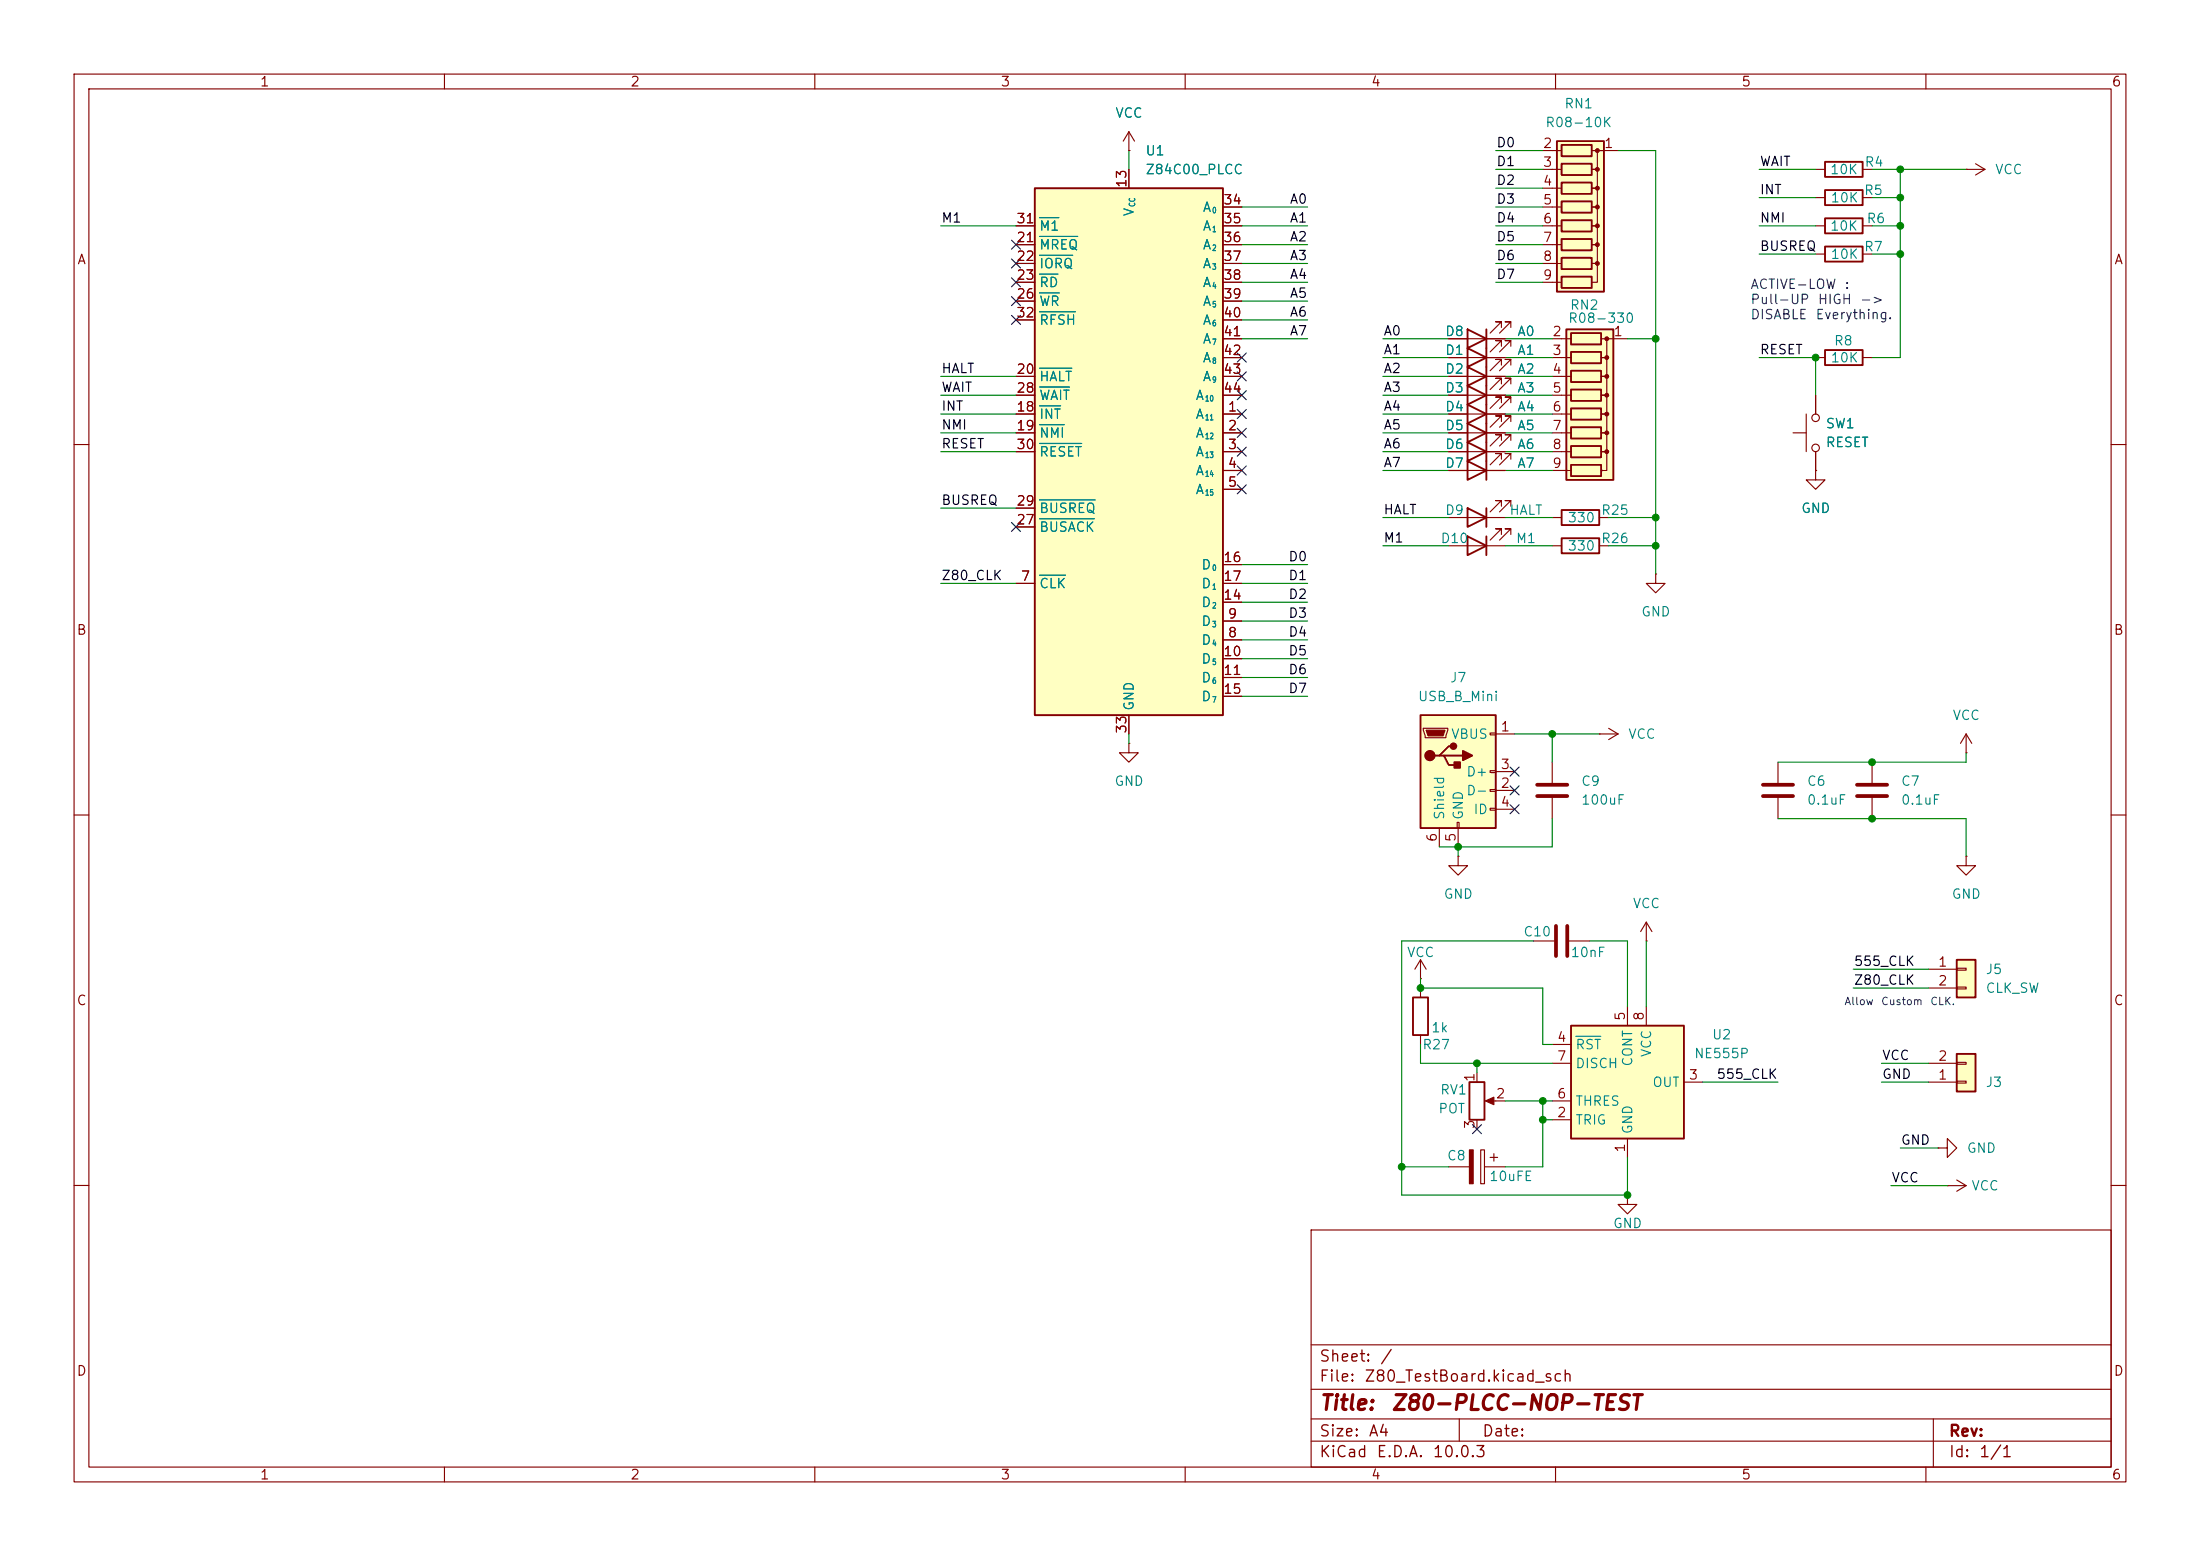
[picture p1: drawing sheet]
<svg xmlns="http://www.w3.org/2000/svg" width="297mm" height="210mm" viewBox="0 0 297 210" stroke-linecap="round" stroke-linejoin="round" font-family="sans-serif">
<g fill="none" stroke="#840000" stroke-width=".15">
<path d="M10 10h277v190h-277zM12 12h273v186h-273zM60 10v2M110 10v2M160 10v2M210 10v2M260 10v2M245.1 48.3h1.3M251.5 48.3h1.2M10 60h2M195.6 69.9h7.6M202.7 68.3v-.7h-.8h.8l-1.5 1.5"/>
<path d="M204 68.3v-.7h-.8h.8l-1.6 1.5M209.5 69.9h1.3M209.5 73.7h1.3M215.9 69.9h1.3M215.9 73.7h1.3M223.5 77.5v1.2h1.3l-1.3 1.3-1.3-1.3h1.3M223.5 77.5h.1M285 60h2M10 110h2M209.5 102.9v2.8M209.5 107.7v2.8M285 110h2"/>
<path d="M10 160h2M177 166h108v32h-108zM285 160h2M60 198v2M110 198v2M160 198v2M177 194.5h108M177 191.5h108M177 187.5h108M177 181.5h108M197 191.5v3M210 198v2"/>
<path d="M260 198v2M261 191.5v6.5"/>
</g>
<path d="M246.4 47.2h5.1v2.1h-5.1zM198.1 68.6l2.6 1.3-2.6 1.2zM200.7 68.6v2.5M210.8 72.6h5.1v2.1h-5.1zM210.8 68.8h5.1v2.1h-5.1z" fill="none" stroke="#840000" stroke-width=".25"/>
<path d="M207.5 107.4h4.1M207.5 105.9h4.1" fill="none" stroke="#840000" stroke-width=".51"/>
<path d="M139.7 25.4h25.4v71.1h-25.4z" fill="#ffffc2"/>
<g fill="none" stroke="#840000" stroke-width=".25">
<path d="M139.7 25.4h25.4v71.1h-25.4zM198.1 59.7l2.6 1.3-2.6 1.2zM198.1 57.2l2.6 1.2-2.6 1.3zM198.1 52.1l2.6 1.2-2.6 1.3zM198.1 47l2.6 1.3-2.6 1.2zM198.1 49.5l2.6 1.3-2.6 1.3zM198.1 54.6l2.6 1.3-2.6 1.3zM200.7 47v17.8M198.1 62.2l2.6 1.3-2.6 1.3zM198.1 72.4l2.6 1.3-2.6 1.2zM200.7 72.4v2.5M190.8 134.6h2v5.1h-2z"/>
<path d="M198.4 146.1h2v5h-2z"/>
</g>
<g fill="none" stroke="#840000" stroke-width=".15">
<path d="M152.4 17.8v2.5M152.4 17.8l-.8 1.3M152.4 17.8l.8 1.3M137.2 33h2.5M137.2 35.6h2.5M137.2 38.1h2.5M137.2 30.5h2.5M152.4 20.3h.1M152.4 22.9v2.5M165.1 33h2.5M165.1 35.6h2.5M165.1 38.1h2.5"/>
<path d="M165.1 30.5h2.5M165.1 27.9h2.5M137.2 55.9h2.5M137.2 58.4h2.5M137.2 50.8h2.5M137.2 40.6h2.5M137.2 53.3h2.5M137.2 43.2h2.5M165.1 55.9h2.5M165.1 58.4h2.5M165.1 50.8h2.5M165.1 40.6h2.5"/>
<path d="M165.1 53.3h2.5M165.1 43.2h2.5M165.1 45.7h2.5M165.1 48.3h2.5M195.6 55.9h7.6M195.6 58.4h7.6M195.6 50.8h7.6M195.6 53.3h7.6M195.6 48.3h7.6M202.7 59.4v-.7h-.8h.8l-1.5 1.5M202.7 56.9v-.8h-.8h.8l-1.5 1.6M202.7 51.8v-.7h-.8h.8l-1.5 1.5"/>
<path d="M202.7 46.7v-.7h-.8h.8l-1.5 1.5M202.7 49.3v-.8h-.8h.8l-1.5 1.5M202.7 54.4v-.8h-.8h.8l-1.5 1.5M204 59.4v-.7h-.8h.8l-1.6 1.5M204 56.9v-.8h-.8h.8l-1.6 1.6M204 51.8v-.7h-.8h.8l-1.6 1.5M204 46.7v-.7h-.8h.8l-1.6 1.5M204 49.3v-.8h-.8h.8l-1.6 1.5M204 54.4v-.8h-.8h.8l-1.6 1.5M137.2 61h2.5M137.2 78.7h2.5M137.2 71.1h2.5"/>
<path d="M137.2 68.6h2.5M165.1 61h2.5M165.1 63.5h2.5M165.1 66h2.5M165.1 78.7h2.5M165.1 76.2h2.5M195.6 61h7.6M195.6 63.5h7.6M195.6 73.7h7.6M202.7 62v-.8h-.8h.8l-1.5 1.5M202.7 72.1v-.7h-.8h.8l-1.5 1.5M204 62v-.8h-.8h.8l-1.6 1.5"/>
<path d="M204 72.1v-.7h-.8h.8l-1.6 1.5M152.4 96.5v2.6M165.1 86.4h2.5M165.1 83.8h2.5M165.1 88.9h2.5M165.1 91.4h2.5M165.1 81.3h2.5M165.1 94h2.5M215.9 99.1h.1M215.9 99.1h2.5M217.2 98.3l1.2 .8M218.4 99.1l-1.2 .7"/>
<path d="M152.4 100.3v1.3h1.3l-1.3 1.3-1.3-1.3h1.3M152.4 100.3h.1M191.8 132.1h.1M191.8 129.5l-.8 1.3M191.8 129.5l.7 1.3M191.8 129.5v2.6M191.8 133.4v1.2M191.8 139.7v1.3M195.6 157.5h2.8M199.4 144.8v1.3M199.4 151.1v1.3M199.9 155.2h.5v4.6h-.5z"/>
<path d="M200.4 157.5h2.8M200.9 148.6h2.3M201.2 156.2h1M201.7 155.7v1M219.7 161.3v1.3h1.3l-1.3 1.2-1.3-1.2h1.3M219.7 161.3h.1"/>
</g>
<g fill="none" stroke="#008484" stroke-width=".15">
<path d="M140.3 31.9h5.2M140.3 34.5h4.5M140.3 37h2.5M140.3 39.5h2.7M140.3 29.4h2.6M140.3 54.8h2.9M140.3 57.3h3.4M140.3 49.7h4.4M140.3 52.2h4.1M140.3 59.9h5.7M140.3 42.1h4.9M140.3 77.6h3.6"/>
<path d="M140.3 70h7.4M140.3 67.5h7.5"/>
</g>
<g fill="#840000" stroke="#840000" stroke-width=".15">
<path d="M200.5 148.6l1.2-.5v1z"/>
<path d="M198.4 155.2h.5v4.6h-.5z"/>
</g>
<path d="M191.8 96.5h10.1v15.3h-10.1z" fill="#ffffc2"/>
<path d="M191.8 96.5h10.1v15.3h-10.1zM194.3 102h.6l.7 1.3h1.2M194.9 102h2.6M196.2 100.7h-.6l-1.3 1.3h-.6" fill="none" stroke="#840000" stroke-width=".25"/>
<g fill="none" stroke="#840000" stroke-width=".15">
<path d="M192.2 98.3h3.3v.3l-.3 1h-2.8zM201.2 98.9h.7v.3h-.7zM201.9 99.1h2.6M194.3 111.8v2.5M196.7 111h.3v.8h-.3zM196.8 115.6v1.2h1.3l-1.3 1.3-1.2-1.3h1.2M196.8 115.6h.1M196.8 111.8v2.5M201.2 104h.7v.3h-.7zM201.2 106.6h.7v.2h-.7zM201.2 109.1h.7v.2h-.7zM201.9 106.7h2.6"/>
<path d="M201.9 104.1h2.6M201.9 109.2h2.6M240 102.9v2.8M240 107.7v2.8M207 127h2.8M211.8 127h2.8M222.2 127h.1M222.2 124.5l-.7 1.2M222.2 124.5l.8 1.2M222.2 124.5v2.5"/>
</g>
<path d="M192.5 98.6h2.6l-.3 .7h-2z" fill="#840000" stroke="#840000" stroke-width=".15"/>
<g fill="#840000" stroke="#840000" stroke-width=".25">
<path d="M196.3 102.9h.8v.7h-.8z"/>
<path d="M197.5 101.3l1.3 .7-1.3 .6z"/>
<circle cx="193" cy="102" r=".63"/>
<circle cx="196.2" cy="100.7" r=".38"/>
</g>
<path d="M238 107.4h4.1M238 105.9h4.1M210.1 125v4M211.6 125v4" fill="none" stroke="#840000" stroke-width=".51"/>
<path d="M264.2 142.2h2.5v5.1h-2.5z" fill="#ffffc2"/>
<path d="M264.2 142.2h2.5v5.1h-2.5z" fill="none" stroke="#840000" stroke-width=".25"/>
<path d="M260.3 146.1h3.9M260.3 143.5h3.9M261.6 154.9h1.3v-1.2l1.3 1.2-1.3 1.3v-1.3M261.6 154.9h.1M264.2 145.9h1.2v.3h-1.2zM264.2 143.4h1.2v.2h-1.2z" fill="none" stroke="#840000" stroke-width=".15"/>
<path d="M210.2 19.1h6.3v20.3h-6.3z" fill="#ffffc2"/>
<path d="M210.2 19.1h6.3v20.3h-6.3zM210.8 19.6h4.1v1.5h-4.1zM210.8 22.1h4.1v1.5h-4.1zM210.8 24.6h4.1v1.6h-4.1zM210.8 27.2h4.1v1.5h-4.1zM210.8 29.7h4.1v1.5h-4.1zM210.8 32.3h4.1v1.5h-4.1zM210.8 34.8h4.1v1.5h-4.1zM210.8 37.3h4.1v1.6h-4.1z" fill="none" stroke="#840000" stroke-width=".25"/>
<g fill="#840000" stroke="#840000" stroke-width=".15">
<circle cx="215.6" cy="20.3" r=".25"/>
<circle cx="215.6" cy="22.9" r=".25"/>
<circle cx="215.6" cy="25.4" r=".25"/>
<circle cx="215.6" cy="27.9" r=".25"/>
<circle cx="215.6" cy="30.5" r=".25"/>
<circle cx="215.6" cy="33" r=".25"/>
<circle cx="215.6" cy="35.6" r=".25"/>
</g>
<g fill="none" stroke="#840000" stroke-width=".15">
<path d="M208.3 20.3h2.5M208.3 22.9h2.5M208.3 25.4h2.5M208.3 27.9h2.5M208.3 30.5h2.5M208.3 33h2.5M208.3 35.6h2.5M208.3 38.1h2.5M214.9 20.3h.7v2.6h-.7h.7v2.5h-.7h.7v2.5h-.7h.7v2.6h-.7h.7v2.5h-.7h.7v2.6h-.7h.7v2.5h-.7M215.9 20.3h2.5M264.2 159.3l1.2 .7M262.9 160h.1"/>
<path d="M262.9 160h2.5M265.4 160l-1.2 .8"/>
</g>
<path d="M264.2 129.5h2.5v5.1h-2.5z" fill="#ffffc2"/>
<path d="M264.2 129.5h2.5v5.1h-2.5z" fill="none" stroke="#840000" stroke-width=".25"/>
<path d="M260.3 130.8h3.9M260.3 133.4h3.9M264.2 130.7h1.2v.2h-1.2zM264.2 133.2h1.2v.3h-1.2z" fill="none" stroke="#840000" stroke-width=".15"/>
<path d="M212.1 138.4h15.2v15.3h-15.2z" fill="#ffffc2"/>
<path d="M212.1 138.4h15.2v15.3h-15.2z" fill="none" stroke="#840000" stroke-width=".25"/>
<g fill="none" stroke="#840000" stroke-width=".15">
<path d="M265.4 22.9h.1M265.4 22.9h2.6M266.7 22.1l1.3 .8M268 22.9l-1.3 .7M265.4 99.1l.8 1.2M265.4 99.1l-.7 1.2M265.4 99.1v2.5M252.7 102.9v2.8M252.7 107.7v2.8M265.4 101.6h.1M265.4 115.6v1.2h1.3l-1.3 1.3-1.2-1.3h1.2M265.4 115.6h.1"/>
<path d="M219.7 135.9v2.5M222.2 135.9v2.5M209.5 151.1h2.6M209.5 141h2.6M209.5 148.6h2.6M209.5 143.5h2.6M219.7 153.7v2.5M227.3 146.1h2.6"/>
</g>
<path d="M212.7 139.9h3.4" fill="none" stroke="#008484" stroke-width=".15"/>
<path d="M250.7 107.4h4.1M250.7 105.9h4.1" fill="none" stroke="#840000" stroke-width=".51"/>
<path d="M211.5 44.5h6.3v20.3h-6.3z" fill="#ffffc2"/>
<g fill="none" stroke="#840000" stroke-width=".25">
<path d="M246.4 21.8h5.1v2.1h-5.1zM246.4 25.7h5.1v2h-5.1zM246.4 33.3h5.1v2h-5.1zM246.4 29.5h5.1v2h-5.1zM198.1 44.5l2.6 1.2-2.6 1.3zM200.7 44.5v2.5M211.5 44.5h6.3v20.3h-6.3zM212.1 45h4.1v1.5h-4.1zM212.1 47.5h4.1v1.5h-4.1zM212.1 50h4.1v1.6h-4.1zM212.1 52.6h4.1v1.5h-4.1zM212.1 55.1h4.1v1.5h-4.1z"/>
<path d="M212.1 57.7h4.1v1.5h-4.1zM212.1 60.2h4.1v1.5h-4.1zM212.1 62.7h4.1v1.6h-4.1z"/>
</g>
<g fill="#840000" stroke="#840000" stroke-width=".15">
<circle cx="216.9" cy="45.7" r=".25"/>
<circle cx="216.9" cy="48.3" r=".25"/>
<circle cx="216.9" cy="50.8" r=".25"/>
<circle cx="216.9" cy="53.3" r=".25"/>
<circle cx="216.9" cy="55.9" r=".25"/>
<circle cx="216.9" cy="58.4" r=".25"/>
<circle cx="216.9" cy="61" r=".25"/>
</g>
<g fill="none" stroke="#840000" stroke-width=".15">
<path d="M137.2 30.5h2.5M137.2 33h2.5M137.2 35.6h2.5M137.2 38.1h2.5M152.4 20.3h.1M152.4 22.9v2.5M165.1 30.5h2.5M165.1 33h2.5M165.1 35.6h2.5M165.1 38.1h2.5M165.1 27.9h2.5M245.1 22.9h1.3"/>
<path d="M245.1 26.7h1.3M245.1 34.3h1.3M245.1 30.5h1.3M251.5 22.9h1.2M251.5 26.7h1.2M251.5 34.3h1.2M251.5 30.5h1.2M137.2 50.8h2.5M137.2 53.3h2.5M137.2 55.9h2.5M137.2 58.4h2.5M137.2 40.6h2.5"/>
<path d="M137.2 43.2h2.5M165.1 45.7h2.5M165.1 48.3h2.5M165.1 50.8h2.5M165.1 53.3h2.5M165.1 55.9h2.5M165.1 58.4h2.5M165.1 40.6h2.5M165.1 43.2h2.5M195.6 45.7h7.6M195.6 48.3h2.5M195.6 50.8h2.5"/>
<path d="M195.6 53.3h2.5M195.6 55.9h2.5M195.6 58.4h2.5M200.7 48.3h2.5M200.7 50.8h2.5M200.7 53.3h2.5M200.7 55.9h2.5M200.7 58.4h2.5M202.7 44.2v-.8h-.8h.8l-1.5 1.6M204 44.2v-.8h-.8h.8l-1.6 1.6M209.5 45.7h2.6M209.5 48.3h2.6"/>
<path d="M209.5 50.8h2.6M209.5 53.3h2.6M209.5 55.9h2.6M209.5 58.4h2.6M216.2 45.7h.7v2.6h-.7h.7v2.5h-.7h.7v2.5h-.7h.7v2.6h-.7h.7v2.5h-.7h.7v2.6h-.7h.7v2.5h-.7M217.2 45.7h2.5M242.1 58.4h1.7M243.8 55.9v5.1M245.1 53.3v2.6M137.2 61h2.5M137.2 78.7h2.5M137.2 71.1h2.5"/>
<path d="M137.2 68.6h2.5M165.1 61h2.5M165.1 63.5h2.5M165.1 66h2.5M165.1 78.7h2.5M165.1 76.2h2.5M195.6 61h2.5M195.6 63.5h2.5M200.7 61h2.5M200.7 63.5h2.5M209.5 61h2.6M209.5 63.5h2.6"/>
<path d="M245.1 63.5v1.3h1.3l-1.3 1.2-1.3-1.2h1.3M245.1 63.5h.1M245.1 61v2.5M152.4 96.5v2.6M165.1 86.4h2.5M165.1 83.8h2.5M165.1 88.9h2.5M165.1 91.4h2.5M165.1 81.3h2.5M165.1 94h2.5"/>
<circle cx="245.1" cy="56.4" r=".51"/>
<circle cx="245.1" cy="60.5" r=".51"/>
</g>
<g fill="none" stroke="#008400" stroke-width=".15">
<path d="M127 30.5h10.2M152.4 20.3v2.6M167.6 30.5h8.9M167.6 27.9h8.9M167.6 35.6h8.9M167.6 38.1h8.9M167.6 33h8.9M201.9 30.5h6.4M201.9 27.9h6.4M201.9 20.3h6.4M201.9 35.6h6.4M201.9 38.1h6.4"/>
<path d="M201.9 33h6.4M201.9 22.9h6.4M201.9 25.4h6.4M218.4 20.3h5.1v57.2M237.5 30.5h7.6M237.5 22.9h7.6M237.5 34.3h7.6M237.5 26.7h7.6M252.7 30.5h3.8M252.7 22.9h12.7M252.7 34.3h3.8M252.7 26.7h3.8"/>
<path d="M256.5 22.9v25.4h-3.8M127 55.9h10.2M127 58.4h10.2M127 53.3h10.2M127 50.8h10.2M167.6 40.6h8.9M167.6 45.7h8.9M167.6 43.2h8.9M186.7 55.9h8.9M186.7 58.4h8.9M186.7 53.3h8.9M186.7 50.8h8.9"/>
<path d="M186.7 45.7h8.9M186.7 48.3h8.9M203.2 55.9h6.3M203.2 58.4h6.3M203.2 53.3h6.3M203.2 50.8h6.3M203.2 45.7h6.3M203.2 48.3h6.3M219.7 45.7h3.8M237.5 48.3h7.6v5M127 78.7h10.2M127 68.6h10.2"/>
<path d="M127 61h10.2M167.6 76.2h8.9M167.6 78.7h8.9M186.7 73.7h8.9M186.7 69.9h8.9M186.7 63.5h8.9M186.7 61h8.9M203.2 73.7h6.3M203.2 69.9h6.3M203.2 63.5h6.3M203.2 61h6.3M217.2 73.7h6.3"/>
<path d="M217.2 69.9h6.3M152.4 99.1v1.2M167.6 91.4h8.9M167.6 86.4h8.9M167.6 88.9h8.9M167.6 94h8.9M167.6 83.8h8.9M167.6 81.3h8.9M204.5 99.1h11.4M209.5 99.1v3.8M196.8 114.3v1.3M209.5 110.5v3.8h-15.2"/>
<path d="M240 110.5h25.4v5.1M265.4 101.6v1.3h-25.4M191.8 132.1v1.3h16.5v7.6h1.2M207 127h-17.8v34.3h30.5v-5.1M214.6 127h5.1v8.9M222.2 127v8.9M250.2 133.4h10.1M250.2 130.8h10.1M189.2 157.5h6.4M191.8 141v2.5h17.7M199.4 143.5v1.3M203.2 148.6h6.3"/>
<path d="M208.3 148.6v8.9h-5.1M208.3 151.1h1.2M229.9 146.1h10.1M254 143.5h6.3M254 146.1h6.3M256.5 154.9h5.1M255.3 160h7.6"/>
</g>
<g fill="none" stroke="#000084" stroke-width=".15">
<path d="M136.6 35l1.2 1.2M136.6 32.4l1.2 1.2M136.6 37.5l1.2 1.2M137.8 35l-1.2 1.2M137.8 32.4l-1.2 1.2M137.8 37.5l-1.2 1.2M136.6 42.6l1.2 1.2M136.6 40l1.2 1.2M137.8 42.6l-1.2 1.2M137.8 40l-1.2 1.2M167 47.7l1.2 1.2M167 50.2l1.2 1.2"/>
<path d="M167 55.3l1.2 1.2M167 57.8l1.2 1.2M167 52.7l1.2 1.2M168.2 47.7l-1.2 1.2M168.2 50.2l-1.2 1.2M168.2 55.3l-1.2 1.2M168.2 57.8l-1.2 1.2M168.2 52.7l-1.2 1.2M136.6 70.5l1.2 1.2M137.8 70.5l-1.2 1.2M167 60.4l1.2 1.2M167 65.4l1.2 1.2"/>
<path d="M167 62.9l1.2 1.2M168.2 60.4l-1.2 1.2M168.2 65.4l-1.2 1.2M168.2 62.9l-1.2 1.2M203.9 103.5l1.2 1.2M203.9 108.6l1.2 1.2M203.9 106.1l1.2 1.2M205.1 103.5l-1.2 1.2M205.1 108.6l-1.2 1.2M205.1 106.1l-1.2 1.2M198.8 151.8l1.2 1.2M200 151.8l-1.2 1.2"/>
</g>
<g fill="none" stroke="#008484" stroke-width=".15">
<path d="M140.3 31.9h5.2M140.3 34.5h4.5M140.3 37h2.5M140.3 39.5h2.7M140.3 29.4h2.6M140.3 54.8h2.9M140.3 57.3h3.4M140.3 49.7h4.4M140.3 52.2h4.1M140.3 59.9h5.7M140.3 42.1h4.9M140.3 77.6h3.6"/>
<path d="M140.3 70h7.4M140.3 67.5h7.5"/>
</g>
<g fill="#008400" stroke="#008400" stroke-width=".14">
<circle cx="245.1" cy="48.3" r=".46"/>
<circle cx="256.5" cy="30.5" r=".46"/>
<circle cx="256.5" cy="34.3" r=".46"/>
<circle cx="256.5" cy="26.7" r=".46"/>
<circle cx="256.5" cy="22.9" r=".46"/>
<circle cx="252.7" cy="110.5" r=".46"/>
<circle cx="252.7" cy="102.9" r=".46"/>
<circle cx="196.8" cy="114.3" r=".46"/>
<circle cx="209.5" cy="99.1" r=".46"/>
<circle cx="208.3" cy="151.1" r=".46"/>
<circle cx="219.7" cy="161.3" r=".46"/>
<circle cx="208.3" cy="148.6" r=".46"/>
<circle cx="189.2" cy="157.5" r=".46"/>
<circle cx="199.4" cy="143.5" r=".46"/>
<circle cx="191.8" cy="133.4" r=".46"/>
<circle cx="223.5" cy="45.7" r=".46"/>
<circle cx="223.5" cy="69.9" r=".46"/>
<circle cx="223.5" cy="73.7" r=".46"/>
</g>
<g font-size="2" fill="#840000">
<text x="178" y="190.8">Title:</text>
<text x="187.7" y="190.8">Z80-PLCC-NOP-TEST</text>
</g>
<g font-size="1.5" fill="#840000">
<text x="178" y="184.2">Sheet:</text>
<text x="186.2" y="184.2">/</text>
<text x="178" y="186.9">File:</text>
<text x="184.1" y="186.9">Z80_TestBoard.kicad_sch</text>
<text x="178" y="197.1">KiCad</text>
<text x="178" y="194.3">Size:</text>
<text x="184.7" y="194.3">A4</text>
<text x="185.7" y="197.1">E.D.A.</text>
<text x="193.3" y="197.1">10.0.3</text>
<text x="200" y="194.3">Date:</text>
<text x="263" y="194.3">Rev:</text>
<text x="263" y="197.1">Id:</text>
<text x="267.1" y="197.1">1/1</text>
</g>
<g font-size="1.3" fill="#840000">
<text x="35" y="12">1</text>
<text x="85" y="12">2</text>
<text x="135" y="12">3</text>
<text x="185" y="12">4</text>
<text x="235" y="12">5</text>
<text x="285" y="12">6</text>
<text x="208.2" y="20.3">2</text>
<text x="208.2" y="22.8">3</text>
<text x="216.5" y="20.3">1</text>
<text x="152.4" y="25.4" transform="rotate(-90 152.4 25.4)">13</text>
<text x="165.1" y="27.9">34</text>
<text x="208.2" y="25.4">4</text>
<text x="208.2" y="27.9">5</text>
<text x="10.3" y="36">A</text>
<text x="137.1" y="33">21</text>
<text x="137.1" y="35.5">22</text>
<text x="137.1" y="30.5">31</text>
<text x="165.1" y="30.5">35</text>
<text x="165.1" y="33">36</text>
<text x="165.1" y="35.5">37</text>
<text x="208.2" y="30.5">6</text>
<text x="208.2" y="33">7</text>
<text x="208.2" y="35.5">8</text>
<text x="285.3" y="36">A</text>
<text x="137.1" y="38.1">23</text>
<text x="137.1" y="40.6">26</text>
<text x="165.1" y="38.1">38</text>
<text x="165.1" y="40.6">39</text>
<text x="208.2" y="38.1">9</text>
<text x="137.1" y="43.2">32</text>
<text x="165.1" y="43.2">40</text>
<text x="165.1" y="45.7">41</text>
<text x="209.5" y="45.7">2</text>
<text x="217.7" y="45.7">1</text>
<text x="137.1" y="50.8">20</text>
<text x="137.1" y="53.3">28</text>
<text x="165.1" y="48.2">42</text>
<text x="165.1" y="50.8">43</text>
<text x="165.1" y="53.3">44</text>
<text x="209.5" y="48.2">3</text>
<text x="209.5" y="50.8">4</text>
<text x="209.5" y="53.3">5</text>
<text x="137.1" y="55.9">18</text>
<text x="137.1" y="58.4">19</text>
<text x="165.7" y="55.9">1</text>
<text x="165.7" y="58.4">2</text>
<text x="209.5" y="55.9">6</text>
<text x="209.5" y="58.4">7</text>
<text x="137.1" y="60.9">30</text>
<text x="165.7" y="60.9">3</text>
<text x="165.7" y="63.5">4</text>
<text x="209.5" y="60.9">8</text>
<text x="209.5" y="63.5">9</text>
<text x="137.1" y="71.1">27</text>
<text x="137.1" y="68.6">29</text>
<text x="165.7" y="66">5</text>
<text x="165.1" y="76.2">16</text>
<text x="137.7" y="78.7">7</text>
<text x="165.1" y="81.3">14</text>
<text x="165.1" y="78.7">17</text>
<text x="165.7" y="83.8">9</text>
<text x="10.3" y="86">B</text>
<text x="165.1" y="88.9">10</text>
<text x="165.7" y="86.3">8</text>
<text x="285.3" y="86">B</text>
<text x="165.1" y="91.4">11</text>
<text x="165.1" y="94">15</text>
<text x="152.4" y="99.1" transform="rotate(-90 152.4 99.1)">33</text>
<text x="202.5" y="99">1</text>
<text x="202.5" y="106.7">2</text>
<text x="202.5" y="104.1">3</text>
<text x="194.3" y="113.7" transform="rotate(-90 194.3 113.7)">6</text>
<text x="196.8" y="113.7" transform="rotate(-90 196.8 113.7)">5</text>
<text x="202.5" y="109.2">4</text>
<text x="261.5" y="130.8">1</text>
<text x="10.3" y="136">C</text>
<text x="219.7" y="137.9" transform="rotate(-90 219.7 137.9)">5</text>
<text x="222.2" y="137.9" transform="rotate(-90 222.2 137.9)">8</text>
<text x="261.5" y="133.3">2</text>
<text x="285.3" y="136">C</text>
<text x="210.1" y="140.9">4</text>
<text x="210.1" y="143.5">7</text>
<text x="261.5" y="143.5">2</text>
<text x="199.4" y="146.1" transform="rotate(-90 199.4 146.1)">1</text>
<text x="201.9" y="148.6">2</text>
<text x="210.1" y="148.6">6</text>
<text x="227.9" y="146">3</text>
<text x="261.5" y="146">1</text>
<text x="199.4" y="152.5" transform="rotate(-90 199.4 152.5)">3</text>
<text x="210.1" y="151.1">2</text>
<text x="219.7" y="155.6" transform="rotate(-90 219.7 155.6)">1</text>
<text x="10.3" y="186">D</text>
<text x="285.3" y="186">D</text>
<text x="35" y="200">1</text>
<text x="85" y="200">2</text>
<text x="135" y="200">3</text>
<text x="185" y="200">4</text>
<text x="235" y="200">5</text>
<text x="285" y="200">6</text>
</g>
<g font-size="1.3" fill="#008484">
<text x="150.5" y="16.2">VCC</text>
<text x="208.5" y="17.5">R08-10K</text>
<text x="211.1" y="14.9">RN1</text>
<text x="154.6" y="21.3">U1</text>
<text x="154.6" y="23.8">Z84C00_PLCC</text>
<text x="247" y="23.8">10K</text>
<text x="251.6" y="22.8">R4</text>
<text x="269.2" y="23.8">VCC</text>
<text x="153.4" y="29.3" transform="rotate(-90 153.4 29.3)">V</text>
<text x="162.3" y="28.9">A</text>
<text x="247.1" y="27.6">10K</text>
<text x="251.6" y="26.6">R5</text>
<text x="140.2" y="34">MREQ</text>
<text x="140.2" y="31.5">M1</text>
<text x="162.3" y="31.5">A</text>
<text x="162.3" y="34">A</text>
<text x="247" y="31.5">10K</text>
<text x="247.1" y="35.3">10K</text>
<text x="251.6" y="34.2">R7</text>
<text x="251.9" y="30.4">R6</text>
<text x="140.2" y="36.5">IORQ</text>
<text x="140.2" y="39.1">RD</text>
<text x="140.2" y="41.6">WR</text>
<text x="162.3" y="36.5">A</text>
<text x="162.3" y="39.1">A</text>
<text x="162.3" y="41.6">A</text>
<text x="140.2" y="44.2">RFSH</text>
<text x="162.3" y="44.2">A</text>
<text x="162.3" y="46.7">A</text>
<text x="195" y="45.7">D8</text>
<text x="204.7" y="45.7">A0</text>
<text x="211.6" y="43.9">R08-330</text>
<text x="211.9" y="42.1">RN2</text>
<text x="247.5" y="46.9">R8</text>
<text x="140.2" y="51.8">HALT</text>
<text x="162.3" y="49.2">A</text>
<text x="162.3" y="51.8">A</text>
<text x="195" y="53.3">D3</text>
<text x="195" y="48.2">D1</text>
<text x="195" y="50.8">D2</text>
<text x="204.7" y="53.3">A3</text>
<text x="204.7" y="48.2">A1</text>
<text x="204.7" y="50.8">A2</text>
<text x="247.1" y="49.2">10K</text>
<text x="140.2" y="56.9">INT</text>
<text x="140.2" y="59.4">NMI</text>
<text x="140.2" y="54.3">WAIT</text>
<text x="161.3" y="56.9">A</text>
<text x="161.3" y="59.4">A</text>
<text x="161.3" y="54.3">A</text>
<text x="195" y="58.4">D5</text>
<text x="195" y="55.8">D4</text>
<text x="204.7" y="58.4">A5</text>
<text x="204.7" y="55.8">A4</text>
<text x="246.4" y="58.1">SW1</text>
<text x="140.2" y="61.9">RESET</text>
<text x="161.3" y="61.9">A</text>
<text x="161.3" y="64.5">A</text>
<text x="195" y="60.9">D6</text>
<text x="195" y="63.5">D7</text>
<text x="204.7" y="60.9">A6</text>
<text x="204.7" y="63.5">A7</text>
<text x="246.4" y="60.7">RESET</text>
<text x="140.2" y="69.6">BUSREQ</text>
<text x="161.3" y="67">A</text>
<text x="195" y="69.8">D9</text>
<text x="203.7" y="69.8">HALT</text>
<text x="211.6" y="70.8">330</text>
<text x="216.1" y="69.8">R25</text>
<text x="243.1" y="69.6">GND</text>
<text x="140.2" y="72.1">BUSACK</text>
<text x="162.1" y="77.2">D</text>
<text x="194.4" y="73.6">D10</text>
<text x="204.6" y="73.6">M1</text>
<text x="211.6" y="74.6">330</text>
<text x="216.1" y="73.6">R26</text>
<text x="140.2" y="79.7">CLK</text>
<text x="162.1" y="82.3">D</text>
<text x="162.1" y="79.7">D</text>
<text x="221.5" y="83.5">GND</text>
<text x="162.1" y="87.3">D</text>
<text x="162.1" y="84.8">D</text>
<text x="162.1" y="89.9">D</text>
<text x="162.1" y="92.4">D</text>
<text x="162.1" y="95">D</text>
<text x="191.3" y="95">USB_B_Mini</text>
<text x="195.7" y="92.4">J7</text>
<text x="153.4" y="96" transform="rotate(-90 153.4 96)">GND</text>
<text x="195.8" y="100">VBUS</text>
<text x="219.7" y="100">VCC</text>
<text x="263.5" y="97.5">VCC</text>
<text x="150.4" y="106.4">GND</text>
<text x="197.9" y="107.7">D-</text>
<text x="197.9" y="105.1">D+</text>
<text x="213.4" y="106.4">C9</text>
<text x="243.8" y="106.4">C6</text>
<text x="256.5" y="106.4">C7</text>
<text x="195.3" y="110.7" transform="rotate(-90 195.3 110.7)">Shield</text>
<text x="197.8" y="110.7" transform="rotate(-90 197.8 110.7)">GND</text>
<text x="198.8" y="110.2">ID</text>
<text x="213.4" y="108.9">100uF</text>
<text x="243.8" y="108.9">0.1uF</text>
<text x="256.5" y="108.9">0.1uF</text>
<text x="194.8" y="121.6">GND</text>
<text x="220.3" y="122.9">VCC</text>
<text x="263.4" y="121.6">GND</text>
<text x="189.9" y="129.5">VCC</text>
<text x="205.6" y="126.7">C10</text>
<text x="211.9" y="129.5">10nF</text>
<text x="268" y="131.8">J5</text>
<text x="268" y="134.3">CLK_SW</text>
<text x="191.9" y="141.9">R27</text>
<text x="193.1" y="139.7">1k</text>
<text x="212.6" y="141.9">RST</text>
<text x="223.2" y="142.8" transform="rotate(-90 223.2 142.8)">VCC</text>
<text x="228.6" y="143.1">NE555P</text>
<text x="231" y="140.6">U2</text>
<text x="194.3" y="148">RV1</text>
<text x="212.6" y="149.6">THRES</text>
<text x="212.6" y="144.5">DISCH</text>
<text x="220.7" y="144" transform="rotate(-90 220.7 144)">CONT</text>
<text x="223" y="147">OUT</text>
<text x="268" y="147">J3</text>
<text x="194.1" y="150.6">POT</text>
<text x="212.6" y="152.1">TRIG</text>
<text x="220.7" y="153.2" transform="rotate(-90 220.7 153.2)">GND</text>
<text x="265.4" y="155.9">GND</text>
<text x="195.3" y="156.9">C8</text>
<text x="201" y="159.7">10uFE</text>
<text x="266.1" y="161">VCC</text>
<text x="217.7" y="166.1">GND</text>
</g>
<g font-size="1.3">
<text x="201.9" y="22.7">D1</text>
<text x="201.9" y="20.2">D0</text>
<text x="237.5" y="22.7">WAIT</text>
<text x="174" y="27.8">A0</text>
<text x="201.9" y="25.3">D2</text>
<text x="201.9" y="27.8">D3</text>
<text x="237.5" y="26.5">INT</text>
<text x="127" y="30.4">M1</text>
<text x="174" y="32.9">A2</text>
<text x="174" y="30.4">A1</text>
<text x="174" y="35.4">A3</text>
<text x="201.9" y="32.9">D5</text>
<text x="201.9" y="35.4">D6</text>
<text x="201.9" y="30.4">D4</text>
<text x="237.5" y="30.4">NMI</text>
<text x="237.5" y="34.2">BUSREQ</text>
<text x="174" y="38">A4</text>
<text x="174" y="40.5">A5</text>
<text x="201.9" y="38">D7</text>
<text x="174" y="43.1">A6</text>
<text x="174" y="45.6">A7</text>
<text x="186.7" y="45.6">A0</text>
<text x="127" y="50.7">HALT</text>
<text x="127" y="53.2">WAIT</text>
<text x="186.7" y="53.2">A3</text>
<text x="186.7" y="50.7">A2</text>
<text x="186.7" y="48.1">A1</text>
<text x="237.5" y="48.1">RESET</text>
<text x="127" y="55.8">INT</text>
<text x="127" y="58.3">NMI</text>
<text x="186.7" y="55.8">A4</text>
<text x="186.7" y="58.3">A5</text>
<text x="127" y="60.8">RESET</text>
<text x="186.7" y="60.8">A6</text>
<text x="186.7" y="63.4">A7</text>
<text x="127" y="68.5">BUSREQ</text>
<text x="186.7" y="69.7">HALT</text>
<text x="173.8" y="76.1">D0</text>
<text x="186.7" y="73.5">M1</text>
<text x="127" y="78.6">Z80_CLK</text>
<text x="173.8" y="81.2">D2</text>
<text x="173.8" y="83.7">D3</text>
<text x="173.8" y="78.6">D1</text>
<text x="173.8" y="86.2">D4</text>
<text x="173.8" y="88.8">D5</text>
<text x="173.8" y="93.9">D7</text>
<text x="173.8" y="91.3">D6</text>
<text x="250.2" y="130.7">555_CLK</text>
<text x="250.2" y="133.2">Z80_CLK</text>
<text x="254" y="143.4">VCC</text>
<text x="231.7" y="145.9">555_CLK</text>
<text x="254" y="145.9">GND</text>
<text x="256.5" y="154.8">GND</text>
<text x="255.3" y="159.9">VCC</text>
</g>
<g font-size="1.3" fill="#0000c2">
<text x="236.2" y="39.3">ACTIVE-LOW</text>
<text x="236.2" y="41.4">Pull-UP</text>
<text x="245.3" y="41.4">HIGH</text>
<text x="248.9" y="39.3">:</text>
<text x="251" y="41.4">-&gt;</text>
<text x="236.2" y="43.4">DISABLE</text>
<text x="245" y="43.4">Everything.</text>
</g>
<g font-size="1" fill="#0000c2">
<text x="248.9" y="135.9">Allow</text>
<text x="253.9" y="135.9">Custom</text>
<text x="260.5" y="135.9">CLK.</text>
</g>
<g font-size=".8" fill="#008484">
<text x="153.4" y="28" transform="rotate(-90 153.4 28)">CC</text>
<text x="163.6" y="29">0</text>
<text x="163.6" y="31.5">1</text>
<text x="163.6" y="34">2</text>
<text x="163.6" y="36.6">3</text>
<text x="163.6" y="39.1">4</text>
<text x="163.6" y="41.7">5</text>
<text x="163.6" y="44.2">6</text>
<text x="163.6" y="46.7">7</text>
<text x="163.6" y="49.3">8</text>
<text x="163.6" y="51.8">9</text>
<text x="162.6" y="56.9">11</text>
<text x="162.6" y="59.4">12</text>
<text x="162.6" y="54.4">10</text>
<text x="162.6" y="62">13</text>
<text x="162.6" y="64.5">14</text>
<text x="162.6" y="67.1">15</text>
<text x="163.6" y="77.2">0</text>
<text x="163.6" y="82.3">2</text>
<text x="163.6" y="79.8">1</text>
<text x="163.6" y="87.4">4</text>
<text x="163.6" y="84.8">3</text>
<text x="163.6" y="89.9">5</text>
<text x="163.6" y="92.5">6</text>
<text x="163.6" y="95">7</text>
</g>
</svg>
